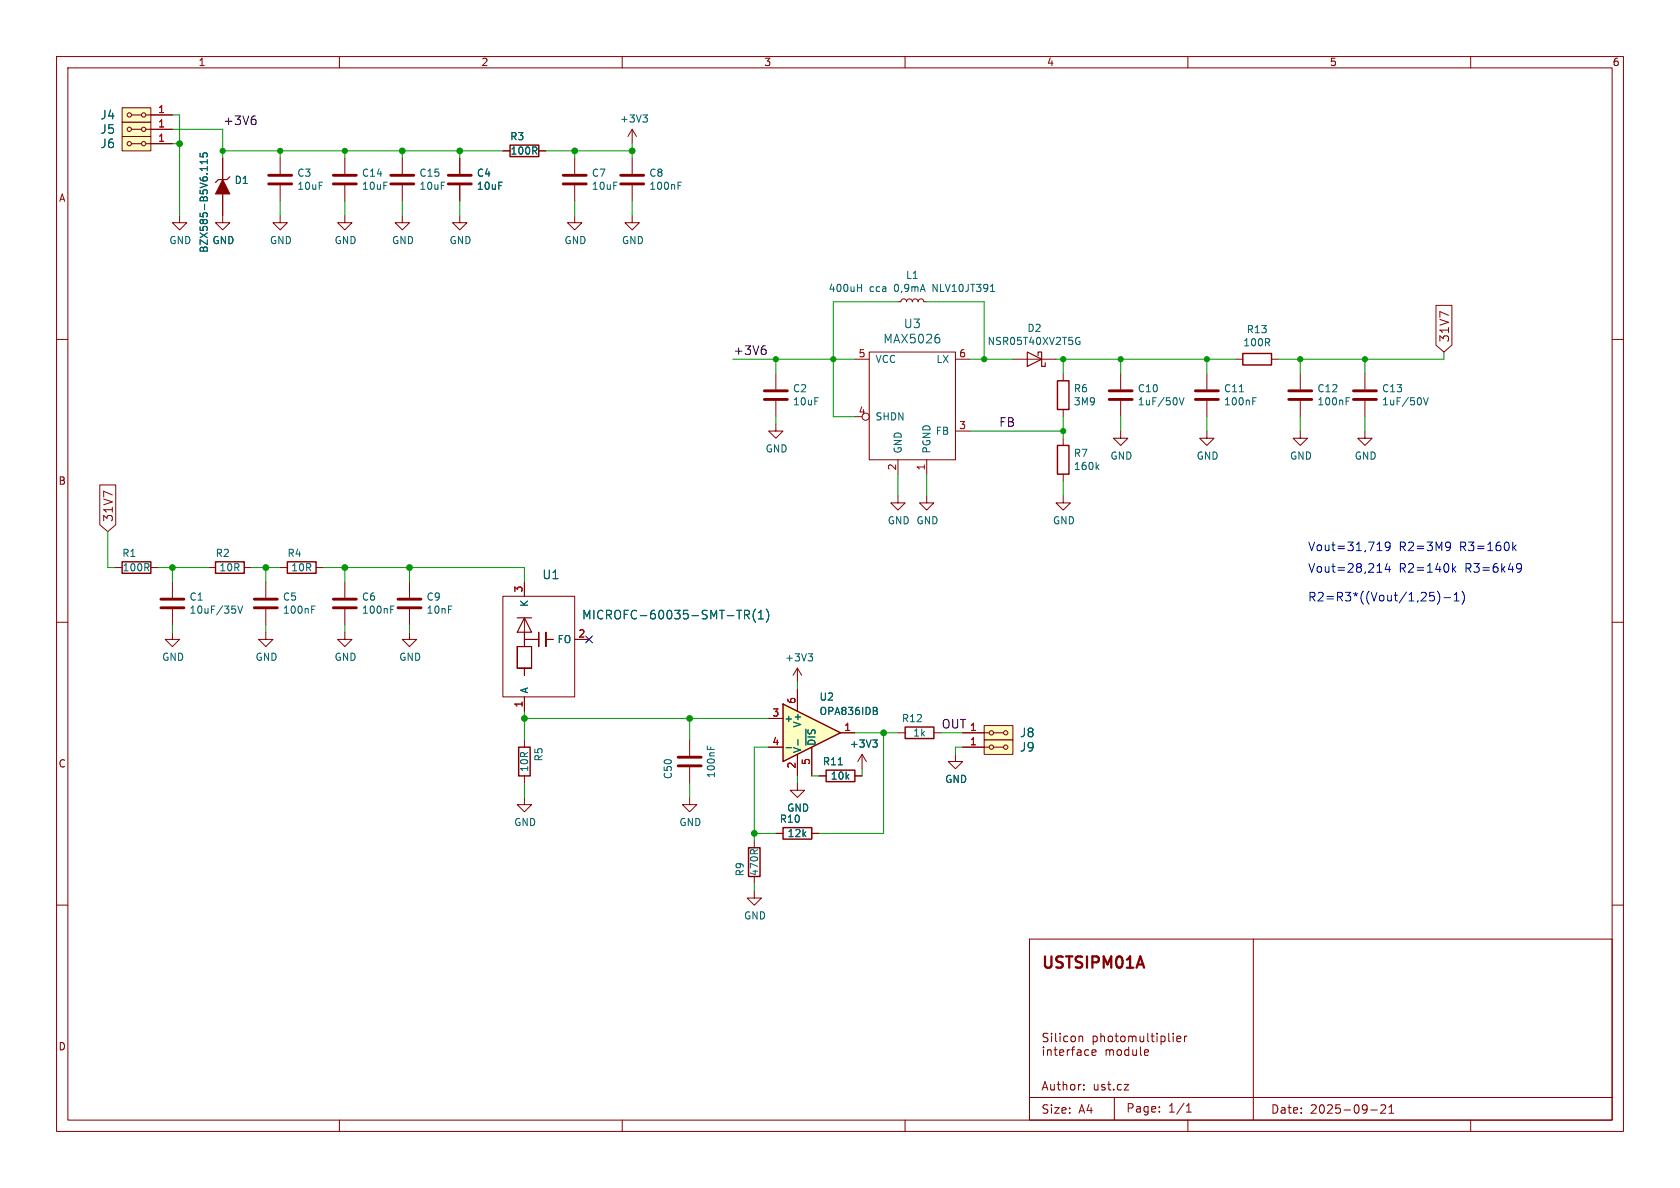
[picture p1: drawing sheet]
<svg xmlns="http://www.w3.org/2000/svg" width="297mm" height="210mm" viewBox="0 0 297 210" stroke-linecap="round" stroke-linejoin="round" font-family="sans-serif">
<g fill="none" stroke="#840000" stroke-width=".18">
<path d="M10 10h277v190h-277zM12 12h273v186h-273zM60 10v2M110 10v2M160 10v2M210 10v2M260 10v2M49.5 38.1v1.3h1.3l-1.3 1.2-1.2-1.2h1.2M10 60h2M151.1 63.5h2.6M153.7 62.2h15.2v19.1h-15.2zM168.9 63.5h2.5"/>
<path d="M168.9 76.2h2.5M285 60h2M158.7 81.3v2.5M163.8 81.3v2.5M10 110h2M141 118.1l-.8 1.3M141 118.1l.7 1.3M141 118.1v2.6M285 110h2M144.8 137.2h1.2M151.1 137.2h1.3M152.4 133.4l-.8 1.2"/>
<path d="M152.4 133.4l.8 1.2M152.4 133.4v2.5M10 160h2M182 166h103v32h-103zM221.6 166v32M285 160h2M60 198v2M110 198v2M160 198v2M182 194h103M184.5 185.6v1M185.2 185.6v1"/>
<path d="M185.3 182.7h-.6l-.3 .2 .1 .4 .5 .1M185.8 185.8v.8M185.9 182.7v.1M185.9 183.2v1M186.5 186.4l.4 .2M186.6 182.7v1.2M187.3 186.4l.2 .2 .5-.1M187.4 182.7v.1M187.4 183.2v1M188.7 185.6v1M188.8 183.2h-.5l-.3 .2M189.3 183.4l.3-.2h.4l.1 .2"/>
<path d="M189.6 185.3v1.3M190.4 186.4l.2 .2 .5-.1M190.6 185.6h.3l.2 .2v.8M190.8 183.3l.2-.1h.3l.1 1M190.8 183.2v1M191.1 185.9l-.5 .1M191.6 192.6v.1M191.6 191.8v.1M192.5 185.6h-.5l-.2 .3v.4l.1 .2h.6M193 186.1l.8-.2-.1-.3h-.4l-.3 .2 .1 .7h.6M193.3 183.2h.4l.3 .2v.5l-.2 .2h-.5M193.3 183.2v1.5"/>
<path d="M194.6 183.3l.2-.1h.4l.1 1M194.6 182.7v1.5M195.5 185.7l.5-.1 .2 .2M195.5 185.6v1M196 183.2h.4l.3 .2v.5l-.3 .3-.4-.1-.1-.2v-.5zM196.2 185.8l.2-.2h.4v1M196.2 185.8v.8M197 194v4M197.1 183.2h.6M197.3 182.7v1.2l.4 .3M197.6 185.6h.4l.3 .3v.4l-.3 .3-.4-.1-.1-.2v-.4zM198.3 183.2h.3l.3 .2v.5l-.3 .3-.3-.1-.2-.2v-.5z"/>
<path d="M198.7 191.7h.8l-.8 1h.8M199.5 183.3l.5-.1 .2 .2M199.5 183.2v1M199.5 185.1v1.5M199.5 185.6h-.4l-.3 .3v.4l.2 .2h.5M200.2 183.4l.2-.2h.4v1M200.2 183.4v.8M200.3 185.6v.9l.4 .1 .2-.2M200.9 185.6v1M201.5 183.2l.1 .9 .4 .1 .2-.2M201.6 185.1v1.3l.2 .2M202.2 183.2v1"/>
<path d="M202.3 186.1l.7-.2v-.3h-.5l-.2 .2 .1 .7h.6M202.9 182.7v1.2l.2 .3M203.5 183.2h.5M203.7 182.7v1.2l.3 .3M204.5 182.7v.1M204.5 183.2v1M205 196.5v.1M205 195.7v.1M205.3 183.2h.4l.3 .2v.5l-.2 .2h-.5M205.3 183.2v1.5M206.6 182.7v1.2l.2 .3M207.4 182.7v.1"/>
<path d="M207.4 183.2v1M208 183.7l.8-.2-.1-.3h-.4l-.3 .2 .1 .7h.6M209.4 183.2v1M209.7 196.6h.9M209.7 195.5l.5-.4v1.5M209.8 183.2h-.3l-.1 .2M210 198v2M242.3 196.2h1.2M244.1 195.4l.6-.1 .2 .1 .1 .3-1 1.1h1M245.5 196.8h.9M245.5 195.7l.5-.4v1.5M260 198v2"/>
<circle cx="153" cy="73.7" r=".63"/>
</g>
<path d="M166 59.7l.2 .3-.2 .5M142.9 115.6h.7l-.4 .4M143.4 116l.2 .3v.3l-.2 .2M148.2 135.2h.7M154.3 130.8h.8l-.4 .5M154.8 131.3l.3 .2v.3l-.3 .3" fill="none" stroke="#006464" stroke-width=".18"/>
<path d="M146 136.1h5.1v2.1h-5.1z" fill="none" stroke="#840000" stroke-width=".25"/>
<path d="M138.4 124.5l10.2 5-10.2 5.1z" fill="#ffffc2"/>
<path d="M38.1 99.3h5.1v2h-5.1zM50.8 99.3h5.1v2h-5.1zM138.4 124.5l10.2 5-10.2 5.1zM132.3 149.9h2.1v5h-2.1z" fill="none" stroke="#840000" stroke-width=".25"/>
<g fill="none" stroke="#840000" stroke-width=".18">
<path d="M31.7 38.1v1.3h1.3l-1.3 1.2-1.2-1.2h1.2M39.4 38.1v1.3h1.2l-1.2 1.2-1.3-1.2h1.3M49.5 27.9v2.8M49.5 32.8v2.8M158.7 53.3h.6l.1-.3 .4-.2 .3 .2 .2 .3 .1-.3 .4-.2 .3 .2 .2 .3 .1-.3 .4-.2 .4 .2 .1 .3 .2-.3 .3-.2 .4 .2 .1 .3h.5M137.2 74.9v1.3h1.2l-1.2 1.3-1.3-1.3h1.3M137.2 66v2.8M137.2 70.9v2.8M163.8 87.6v1.3h1.3l-1.3 1.3-1.2-1.3h1.2M36.8 100.3h1.3M43.2 100.3h1.2M49.5 100.3h1.3"/>
<path d="M55.9 100.3h1.2M135.9 127h2.5M135.9 132.1h2.5M141 121.9v3.8M141 133.4v3.8M143.5 132.1v5.1M148.6 129.5h2.5M133.3 157.5v1.3h1.3l-1.3 1.2-1.2-1.2h1.2M133.3 148.6v1.3M133.3 154.9v1.3"/>
</g>
<path d="M151.6 50.9h.7M152.3 50.3v1.2M175.1 51.5h.7M139 132.2h.9M141.1 130.8v.9M142.5 128.9v2.8M154.8 125.6l.3 .3v.3l-.2 .1M154.9 125.1l.2 .2-.2 .3" fill="none" stroke="#006464" stroke-width=".18"/>
<path d="M47.5 31h4.1M47.5 32.5h4.1M135.1 69.1h4.1M135.1 70.6h4.1" fill="none" stroke="#840000" stroke-width=".51"/>
<path d="M21.6 24.1h5.1v2.6h-5.1z" fill="#ffffc2"/>
<g fill="none" stroke="#840000" stroke-width=".18">
<path d="M21.6 24.1h5.1v2.6h-5.1zM23.2 25.4h1.8M25.8 25.4h4.7"/>
<circle cx="22.9" cy="25.4" r=".38"/>
<circle cx="25.4" cy="25.4" r=".38"/>
</g>
<path d="M21.6 21.6h5.1v2.5h-5.1z" fill="#ffffc2"/>
<g fill="none" stroke="#840000" stroke-width=".18">
<path d="M21.6 21.6h5.1v2.5h-5.1zM23.2 22.9h1.8M25.8 22.9h4.7"/>
<circle cx="22.9" cy="22.9" r=".38"/>
<circle cx="25.4" cy="22.9" r=".38"/>
</g>
<path d="M21.6 19.1h5.1v2.5h-5.1z" fill="#ffffc2"/>
<g fill="none" stroke="#840000" stroke-width=".18">
<path d="M21.6 19.1h5.1v2.5h-5.1zM23.2 20.3h1.8M25.8 20.3h4.7M39.4 27.9v3.9M39.4 34.3v3.8M61 27.9v2.8M61 32.8v2.8M30.5 111.8v1.2h1.2l-1.2 1.3-1.3-1.3h1.3M30.5 102.9v2.8M30.5 107.7v2.8M47 111.8v1.2h1.3l-1.3 1.3-1.3-1.3h1.3M47 102.9v2.8"/>
<path d="M47 107.7v2.8M61 111.8v1.2h1.2l-1.2 1.3-1.3-1.3h1.3M61 102.9v2.8M61 107.7v2.8M72.4 111.8v1.2h1.3l-1.3 1.3-1.3-1.3h1.3M72.4 102.9v2.8M72.4 107.7v2.8M88.9 105.4h12.7v17.8h-12.7zM91.4 114.3v3.8zM91.4 114.3h2.6zM91.4 118.1h2.6zM92.7 118.1v1.3z"/>
<path d="M92.7 113h2.5zM92.7 111.8v2.5zM92.7 102.9v2.5M92.7 109.2v2.6M94 114.3v3.8zM95.2 113v1.3zM95.2 111.8v1.2zM96.5 111.8v2.5zM96.5 113h1.3zM101.6 113h2.5M92.7 123.2v2.5M92.7 130.8v1.3"/>
<path d="M92.7 137.2v1.2M121.9 130.8v2.8M121.9 135.6v2.8M141 138.4v1.3h1.2l-1.2 1.3-1.3-1.3h1.3M92.7 141v1.2h1.3l-1.3 1.3-1.3-1.3h1.3M121.9 141v1.2h1.3l-1.3 1.3-1.3-1.3h1.3M137.2 147.3h1.2M143.5 147.3h1.3"/>
<circle cx="22.9" cy="20.3" r=".38"/>
<circle cx="25.4" cy="20.3" r=".38"/>
</g>
<path d="M58.9 31h4.1M58.9 32.5h4.1M28.4 105.9h4.1M28.4 107.4h4.1M45 105.9h4M45 107.4h4M58.9 105.9h4.1M58.9 107.4h4.1M70.4 105.9h4M70.4 107.4h4M119.9 133.9h4.1M119.9 135.4h4.1" fill="none" stroke="#840000" stroke-width=".51"/>
<g fill="none" stroke="#006464" stroke-width=".18">
<path d="M35.4 27.1v.6h.6l-.1-.1v-.5l.2-.1 .4 .1 .1 .2-.1 .4M36.6 28.2v.8M36.6 29.4v.8M36.6 28.6h-1.2l.3 .4M41.6 107.7v.6M42 107.1l.5 1.3 .4-1.3M55.1 107.7h.4M55.1 107.1h.6M69.1 107.7h.4M69.1 107.1h.6M131.6 108.7l.7-.1 .2-.2-.1-.4-.2-.1h-.6v1.5M132 108.7l.5 .7"/>
<path d="M133.6 107.7a1.75 1.75 0 0 0 0 2.3M134.1 109.4h.9M134.1 108.3l.4-.4v1.5M135.5 107.7a1.75 1.75 0 0 1 0 2.3M125 131.9v.6M125.6 132v.5"/>
</g>
<path d="M40.6 31.2l-.5 .6h-1.5l-.5 .5M91.4 109.2h2.6M92.7 109.2l1.3 2.6h-2.6z" fill="none" stroke="#840000" stroke-width=".2"/>
<path d="M39.4 31.8l1.2 2.5h-2.5z" fill="#840000" stroke="#840000" stroke-width=".18"/>
<path d="M91.7 132.1h2v5.1h-2zM138.4 146.3h5.1v2h-5.1z" fill="none" stroke="#840000" stroke-width=".25"/>
<path d="M174 128.3h5.1v2.5h-5.1z" fill="#ffffc2"/>
<g fill="none" stroke="#840000" stroke-width=".18">
<path d="M158.7 87.6v1.3h1.3l-1.3 1.3-1.2-1.3h1.2M168.9 133.4v1.2h1.3l-1.3 1.3-1.3-1.3h1.3M170.2 129.5h4.7M174 128.3h5.1v2.5h-5.1zM175.6 129.5h1.8"/>
<circle cx="175.3" cy="129.5" r=".38"/>
<circle cx="177.8" cy="129.5" r=".38"/>
</g>
<path d="M174 130.8h5.1v2.6h-5.1z" fill="#ffffc2"/>
<g fill="none" stroke="#840000" stroke-width=".18">
<path d="M26.7 20.3h3.8M26.7 22.9h3.8M26.7 25.4h3.8M39.4 27.9v3.9M39.4 34.3v3.8M61 38.1v1.3h1.2l-1.2 1.2-1.3-1.2h1.3M71.1 38.1v1.3h1.3l-1.3 1.2-1.3-1.2h1.3M71.1 27.9v2.8M71.1 32.8v2.8M81.3 38.1v1.3h1.2l-1.2 1.2-1.3-1.2h1.3M81.3 27.9v2.8M81.3 32.8v2.8"/>
<path d="M88.9 26.7h1.3M95.2 26.7h1.3M101.6 38.1v1.3h1.3l-1.3 1.2-1.3-1.2h1.3M101.6 27.9v2.8M101.6 32.8v2.8M111.8 38.1v1.3h1.2l-1.2 1.2-1.3-1.2h1.3M111.8 22.9v2.5M111.8 27.9v2.8M111.8 32.8v2.8M111.8 22.9l-.8 1.2M111.8 22.9l.7 1.2M253.9 54h2.8v7l-1.4 1.2-1.4-1.2z"/>
<path d="M179.1 63.5h7.6M188 66v1.3M188 72.4v1.3M188 77.5v1.2M198.1 76.2v1.3h1.3l-1.3 1.2-1.3-1.2h1.3M198.1 66v2.8M198.1 70.9v2.8M213.4 76.2v1.3h1.2l-1.2 1.2-1.3-1.2h1.3M213.4 66v2.8M213.4 70.9v2.8M218.4 63.5h1.3M224.8 63.5h1.3"/>
<path d="M229.9 76.2v1.3h1.2l-1.2 1.2-1.3-1.2h1.3M229.9 66v2.8M229.9 70.9v2.8M241.3 76.2v1.3h1.3l-1.3 1.2-1.3-1.2h1.3M241.3 66v2.8M241.3 70.9v2.8M17.6 85.7h2.9v7.1l-1.5 1.2-1.4-1.2zM188 87.6v1.3h1.2l-1.2 1.3-1.3-1.3h1.3M188 83.8v1.3M20.3 100.3h1.3M26.7 100.3h1.2M92.7 102.9v2.5"/>
<path d="M101.6 113h2.5M92.7 123.2v2.5M135.9 132.1h2.5M135.9 127h2.5M141 121.9v3.8M141 133.4v3.8M143.5 132.1v5.1M144.8 137.2h1.2M148.6 129.5h2.5M151.1 137.2h1.3M158.7 129.5h1.3M165.1 129.5h1.3"/>
<path d="M170.2 132.1h4.7M170.2 129.5h3.8M174 130.8h5.1v2.6h-5.1zM175.6 132.1h1.8M137.2 147.3h1.2M143.5 147.3h1.3"/>
<circle cx="175.3" cy="132.1" r=".38"/>
<circle cx="177.8" cy="132.1" r=".38"/>
</g>
<path d="M90.2 25.7h5v2h-5zM186.9 67.3h2.1v5.1h-2.1zM186.9 78.7h2.1v5.1h-2.1zM219.7 62.5h5.1v2h-5.1zM21.6 99.3h5.1v2h-5.1zM160 128.5h5.1v2.1h-5.1z" fill="none" stroke="#840000" stroke-width=".25"/>
<g fill="none" stroke="#840000" stroke-width=".51">
<path d="M69.1 31h4.1M69.1 32.5h4.1M79.2 31h4.1M79.2 32.5h4.1M99.6 31h4M99.6 32.5h4M109.7 31h4.1M109.7 32.5h4.1M196.1 69.1h4.1M196.1 70.6h4.1M211.3 69.1h4.1M211.3 70.6h4.1"/>
<path d="M227.8 69.1h4.1M227.8 70.6h4.1M239.3 69.1h4M239.3 70.6h4"/>
</g>
<g fill="none" stroke="#006464" stroke-width=".18">
<path d="M35.4 27.1v.6h.6l-.1-.1v-.5l.2-.1 .4 .1 .1 .2-.1 .4M36.6 28.2v.8M36.6 29.4v.8M36.6 28.6h-1.2l.3 .4M113.7 20.3h.7l-.4 .5M114.2 20.8l.2 .2v.3l-.2 .3M119.9 32.8h.4M119.9 32.2h.6M190.4 59.7h.5M190.7 60.4h.2v.4l-.2 .1-.3-.1M208.5 70.3l.4 1.3 .4-1.3M219.1 69.3h.7"/>
<path d="M221.5 70.9h.4M221.5 70.3h.6M238 70.9h.4M238 70.3h.6M251.6 70.3l.5 1.3 .4-1.3M193.9 82.5l.4 .5M194.3 82.2l-.5 .4M131.6 108.7l.7-.1 .2-.2-.1-.4-.2-.1h-.6v1.5M132 108.7l.5 .7M133.6 107.7a1.75 1.75 0 0 0 0 2.3M134.1 109.4h.9M134.1 108.3l.4-.4v1.5"/>
<path d="M135.5 107.7a1.75 1.75 0 0 1 0 2.3M139 132.2h.9M141.1 130.8v.9M142.5 128.9v2.8M148.2 135.2h.7M154.3 130.8h.8l-.4 .5M154.8 125.6l.3 .3v.3l-.2 .1M154.8 131.3l.3 .2v.3l-.3 .3M154.9 125.1l.2 .2-.2 .3"/>
</g>
<path d="M181.6 62.2l2.5 1.3-2.5 1.3zM183.5 62.9v-.7h.6v2.6h.7v-.7" fill="none" stroke="#840000" stroke-width=".2"/>
<path d="M44.8 20.5h.3M45 21.1l.3 .3v.3l-.3 .3M135 61.1h.3M135.2 61.7l.2 .3v.4l-.2 .3" fill="none" stroke="#0f0f0f" stroke-width=".18"/>
<g fill="none" stroke="#009600" stroke-width=".18">
<path d="M30.5 22.9h8.9v5M30.5 20.3h1.2v17.8M30.5 25.4h1.2M39.4 26.7h49.5M49.5 26.7v1.2M49.5 35.6v2.5M61 26.7v1.2M61 35.6v2.5M71.1 26.7v1.2M71.1 35.6v2.5M81.3 26.7v1.2M81.3 35.6v2.5"/>
<path d="M96.5 26.7h15.3M101.6 26.7v1.2M101.6 35.6v2.5M111.8 25.4v2.5M111.8 35.6v2.5M158.7 53.3h-11.4v20.4h3.8M163.8 53.3h10.2v10.2M129.5 63.5h21.6M137.2 63.5v2.5M137.2 73.7v1.2M171.4 63.5h7.7M171.4 76.2h16.6"/>
<path d="M186.7 63.5h31.7M188 63.5v2.5M188 73.7v3.8M198.1 63.5v2.5M198.1 73.7v2.5M213.4 63.5v2.5M213.4 73.7v2.5M229.9 63.5v2.5M229.9 73.7v2.5M241.3 63.5v2.5M241.3 73.7v2.5M255.3 62.2v1.3h-29.2"/>
<path d="M19 94v6.3h1.3M158.7 83.8v3.8M163.8 83.8v3.8M188 85.1v2.5M27.9 100.3h8.9M30.5 100.3v2.6M30.5 110.5v1.3M44.4 100.3h5.1M47 100.3v2.6M47 110.5v1.3M57.1 100.3h35.6v2.6M61 100.3v2.6"/>
<path d="M61 110.5v1.3M72.4 100.3v2.6M72.4 110.5v1.3M92.7 125.7v5.1M92.7 138.4v2.6M92.7 127h43.2M121.9 127v3.8M121.9 138.4v2.6M135.9 132.1h-2.6v16.5M141 120.7v1.2M141 137.2v1.2M143.5 137.2h1.3"/>
<path d="M151.1 129.5h7.6M152.4 135.9v1.3M156.2 129.5v17.8h-11.4M166.4 129.5h3.8M170.2 132.1h-1.3v1.3M133.3 156.2v1.3M133.3 147.3h3.9"/>
</g>
<path d="M103.5 112.4l1.2 1.2M104.7 112.4l-1.2 1.2" fill="none" stroke="#000084" stroke-width=".18"/>
<g fill="none" stroke="#0000c2" stroke-width=".18">
<path d="M243.4 97.3h.9M245.2 99.6l-.3 1h.9M245.8 96.5l-.3 .3h-.3l-.3-.3 .1-.6 .5-.1 .2 .2a1.01 1.01 0 0 1-.4 1.3h-.3M255.8 95.8l.5 .2a1.01 1.01 0 0 1-.3 1.3M256.4 96.5l-.1 .2-.5 .1M256.8 99.6v1.6M267.5 95.8v1.5M267.6 96.8l.4 .5M268 96.3l-.5 .6M268.2 99.8l.2-.2 .5 .2a1.01 1.01 0 0 1-.4 1.4h-.2M243.4 101.2h.9M245.6 100.1v1.1"/>
<path d="M252.8 104.7h.7M252.9 105.3h.4l.3 .3-.2 .6h-.5M254.1 104.5a1.75 1.75 0 0 1 0 2.3M255.3 105.7h1.1M256.9 100.6l.5 .6M257.1 106.2h.8M257.1 105.1l.4-.4v1.5M257.4 100.1l-.6 .6M258.5 104.5a1.75 1.75 0 0 1 0 2.3M269 100.3l-.3 .3-.5-.2"/>
</g>
<g fill="#009600" stroke="#009600" stroke-width=".18">
<circle cx="188" cy="76.2" r=".46"/>
<circle cx="213.4" cy="63.5" r=".46"/>
<circle cx="229.9" cy="63.5" r=".46"/>
<circle cx="241.3" cy="63.5" r=".46"/>
<circle cx="188" cy="63.5" r=".46"/>
<circle cx="198.1" cy="63.5" r=".46"/>
<circle cx="30.5" cy="100.3" r=".51"/>
<circle cx="39.4" cy="26.7" r=".46"/>
<circle cx="49.5" cy="26.7" r=".46"/>
<circle cx="31.8" cy="25.4" r=".51"/>
<circle cx="47" cy="100.3" r=".51"/>
<circle cx="133.4" cy="147.3" r=".51"/>
<circle cx="156.2" cy="129.5" r=".51"/>
<circle cx="92.7" cy="127" r=".51"/>
<circle cx="61" cy="100.3" r=".51"/>
<circle cx="121.9" cy="127" r=".51"/>
<circle cx="72.4" cy="100.3" r=".51"/>
<circle cx="174" cy="63.5" r=".46"/>
<circle cx="147.3" cy="63.5" r=".46"/>
<circle cx="137.2" cy="63.5" r=".46"/>
<circle cx="71.1" cy="26.7" r=".51"/>
<circle cx="61" cy="26.7" r=".46"/>
<circle cx="81.3" cy="26.7" r=".51"/>
<circle cx="111.8" cy="26.7" r=".51"/>
<circle cx="101.6" cy="26.7" r=".51"/>
</g>
<text font-size="2.8" fill="#840000" x="184" y="171.8">USTSIPM01A</text>
<g font-size="2.1" fill="#006464">
<text x="17.7" y="23.9">J5</text>
<text x="17.7" y="21.3">J4</text>
<text x="17.7" y="26.4">J6</text>
<text x="159.7" y="58.2">U3</text>
<text x="156.1" y="60.9">MAX5026</text>
<text x="95.8" y="102.6">U1</text>
<text x="102.8" y="109.7">MICROFC-60035-SMT-TR(1)</text>
<text x="180.2" y="130.5">J8</text>
<text x="180.2" y="133.1">J9</text>
</g>
<g font-size="2.1" fill="#0f0f0f">
<text x="39.4" y="22.2">+3V6</text>
<text x="129.5" y="62.9">+3V6</text>
<text x="176.5" y="75.6">FB</text>
<text x="166.4" y="128.9">OUT</text>
</g>
<g font-size="2.1" fill="#840000">
<text x="256.4" y="60.6" transform="rotate(-90 256.4 60.6)">31V7</text>
<text x="20.1" y="92.4" transform="rotate(-90 20.1 92.4)">31V7</text>
<text x="184" y="185.7">Silicon</text>
<text x="184" y="193">Author:</text>
<text x="184" y="197.1">Size:</text>
<text x="190.7" y="197.1">A4</text>
<text x="193.2" y="193">ust.cz</text>
<text x="199" y="196.9">Page:</text>
<text x="206.5" y="196.9">1/1</text>
<text x="224.6" y="197.1">Date:</text>
<text x="231.6" y="197.1">2025-09-21</text>
</g>
<g font-size="2.1" fill="#0000c2">
<text x="231.1" y="97.5">Vout=31,719</text>
<text x="231.1" y="101.4">Vout=28,214</text>
<text x="247.3" y="97.5">R2=3M9</text>
<text x="247.3" y="101.4">R2=140k</text>
<text x="258.1" y="97.5">R3=160k</text>
<text x="259" y="101.4">R3=6k49</text>
<text x="231.1" y="106.4">R2=R3*((Vout/1,25)-1)</text>
</g>
<g font-size="1.8" fill="#840000">
<text x="35" y="11.9">1</text>
<text x="85" y="11.9">2</text>
<text x="135" y="11.9">3</text>
<text x="185" y="11.9">4</text>
<text x="235" y="11.9">5</text>
<text x="285" y="11.9">6</text>
<text x="10.3" y="35.9">A</text>
<text x="10.3" y="85.9">B</text>
<text x="10.3" y="135.9">C</text>
<text x="10.3" y="185.9">D</text>
</g>
<g font-size="1.8" fill="#a90000">
<text x="27.9" y="22.6">1</text>
<text x="27.9" y="20.1">1</text>
<text x="27.9" y="25.1">1</text>
<text x="151.7" y="63.2">5</text>
<text x="169.5" y="63.2">6</text>
<text x="151.7" y="73.4">4</text>
<text x="169.5" y="75.9">3</text>
<text x="158.5" y="83.3" transform="rotate(-90 158.5 83.3)">2</text>
<text x="163.6" y="83.3" transform="rotate(-90 163.6 83.3)">1</text>
<text x="92.5" y="104.8" transform="rotate(-90 92.5 104.8)">3</text>
<text x="102.2" y="112.8">2</text>
<text x="92.5" y="125.2" transform="rotate(-90 92.5 125.2)">1</text>
<text x="140.7" y="124.5" transform="rotate(-90 140.7 124.5)">6</text>
<text x="136.5" y="126.7">3</text>
<text x="136.5" y="131.8">4</text>
<text x="149.2" y="129.3">1</text>
<text x="171.4" y="129.3">1</text>
<text x="171.4" y="131.8">1</text>
<text x="140.7" y="136" transform="rotate(-90 140.7 136)">2</text>
<text x="143.3" y="135.3" transform="rotate(-90 143.3 135.3)">5</text>
</g>
<g font-size="1.8" fill="#006464">
<text x="109.5" y="21.9">+3V3</text>
<text x="90.1" y="25">R3</text>
<text x="90.2" y="27.5">100R</text>
<text x="41.4" y="32.7">D1</text>
<text x="52.5" y="31.4">C3</text>
<text x="52.5" y="33.8">10uF</text>
<text x="63.9" y="31.4">C14</text>
<text x="63.9" y="33.8">10uF</text>
<text x="74.1" y="31.4">C15</text>
<text x="74.1" y="33.8">10uF</text>
<text x="84.2" y="31.4">C4</text>
<text x="84.2" y="33.8">10uF</text>
<text x="104.5" y="31.4">C7</text>
<text x="104.5" y="33.8">10uF</text>
<text x="114.7" y="31.4">C8</text>
<text x="114.7" y="33.8">100nF</text>
<text x="29.8" y="43.4">GND</text>
<text x="36.9" y="44.8" transform="rotate(-90 36.9 44.8)">BZX585-B5V6.115</text>
<text x="37.5" y="43.4">GND</text>
<text x="47.6" y="43.4">GND</text>
<text x="59.1" y="43.4">GND</text>
<text x="69.2" y="43.4">GND</text>
<text x="79.4" y="43.4">GND</text>
<text x="99.7" y="43.4">GND</text>
<text x="109.9" y="43.4">GND</text>
<text x="146.4" y="51.8">400uH</text>
<text x="153.7" y="51.8">cca</text>
<text x="158.2" y="51.8">0,9mA</text>
<text x="160.1" y="49.5">L1</text>
<text x="165.2" y="51.8">NLV10JT391</text>
<text x="181.5" y="58.9">D2</text>
<text x="220.3" y="59.1">R13</text>
<text x="154.7" y="64.4">VCC</text>
<text x="165.5" y="64.4">LX</text>
<text x="174.5" y="61.2">NSR05T40XV2T5G</text>
<text x="219.7" y="61.4">100R</text>
<text x="140.1" y="69.5">C2</text>
<text x="140.1" y="71.9">10uF</text>
<text x="189.7" y="69.5">R6</text>
<text x="189.7" y="71.9">3M9</text>
<text x="201.1" y="69.5">C10</text>
<text x="201.1" y="71.9">1uF/50V</text>
<text x="216.3" y="71.9">100nF</text>
<text x="216.3" y="69.5">C11</text>
<text x="232.8" y="71.9">100nF</text>
<text x="232.8" y="69.5">C12</text>
<text x="244.2" y="69.5">C13</text>
<text x="244.2" y="71.9">1uF/50V</text>
<text x="154.7" y="74.5">SHDN</text>
<text x="165.3" y="77.1">FB</text>
<text x="135.3" y="80.2">GND</text>
<text x="159.6" y="80.3" transform="rotate(-90 159.6 80.3)">GND</text>
<text x="164.7" y="80.3" transform="rotate(-90 164.7 80.3)">PGND</text>
<text x="189.7" y="81">R7</text>
<text x="189.7" y="83.3">160k</text>
<text x="196.2" y="81.5">GND</text>
<text x="211.5" y="81.5">GND</text>
<text x="228" y="81.5">GND</text>
<text x="239.4" y="81.5">GND</text>
<text x="156.8" y="92.9">GND GND</text>
<text x="186.1" y="92.9">GND</text>
<text x="21.5" y="98.7">R1</text>
<text x="21.6" y="101.2">100R</text>
<text x="38" y="98.7">R2</text>
<text x="38.7" y="101.2">10R</text>
<text x="50.7" y="98.7">R4</text>
<text x="51.4" y="101.2">10R</text>
<text x="33.4" y="106.4">C1</text>
<text x="49.9" y="106.4">C5</text>
<text x="63.9" y="106.4">C6</text>
<text x="75.3" y="106.4">C9</text>
<text x="93.6" y="107.4" transform="rotate(-90 93.6 107.4)">K</text>
<text x="33.4" y="108.7">10uF/35V</text>
<text x="49.9" y="108.7">100nF</text>
<text x="63.9" y="108.7">100nF</text>
<text x="75.3" y="108.7">10nF</text>
<text x="98.5" y="113.9">FO</text>
<text x="28.6" y="117">GND</text>
<text x="45.1" y="117">GND</text>
<text x="59.1" y="117">GND</text>
<text x="70.5" y="117">GND</text>
<text x="138.7" y="117.1">+3V3</text>
<text x="93.6" y="122.7" transform="rotate(-90 93.6 122.7)">A</text>
<text x="144.8" y="124.1">U2</text>
<text x="138.6" y="127.9">+</text>
<text x="141.8" y="128.7" transform="rotate(-90 141.8 128.7)">V+</text>
<text x="144.4" y="132" transform="rotate(-90 144.4 132)">~{DIS}</text>
<text x="144.8" y="126.6">OPA836IDB</text>
<text x="159.3" y="127.9">R12</text>
<text x="161.3" y="130.4">1k</text>
<text x="93.6" y="136.6" transform="rotate(-90 93.6 136.6)">10R</text>
<text x="96.1" y="134.7" transform="rotate(-90 96.1 134.7)">R5</text>
<text x="119" y="137.8" transform="rotate(-90 119 137.8)">C50</text>
<text x="126.6" y="137.7" transform="rotate(-90 126.6 137.7)">100nF</text>
<text x="141.8" y="133.2" transform="rotate(-90 141.8 133.2)">V-</text>
<text x="145.4" y="135.5">R11</text>
<text x="150.1" y="132.4">+3V3</text>
<text x="139.1" y="143.7">GND</text>
<text x="146.8" y="138">10k</text>
<text x="167" y="138.6">GND</text>
<text x="90.8" y="146.2">GND</text>
<text x="120" y="146.2">GND</text>
<text x="137.8" y="145.6">R10</text>
<text x="139.1" y="148.2">12k</text>
<text x="131.7" y="155" transform="rotate(-90 131.7 155)">R9</text>
<text x="134.2" y="155" transform="rotate(-90 134.2 155)">470R</text>
<text x="131.4" y="162.7">GND</text>
</g>
</svg>
